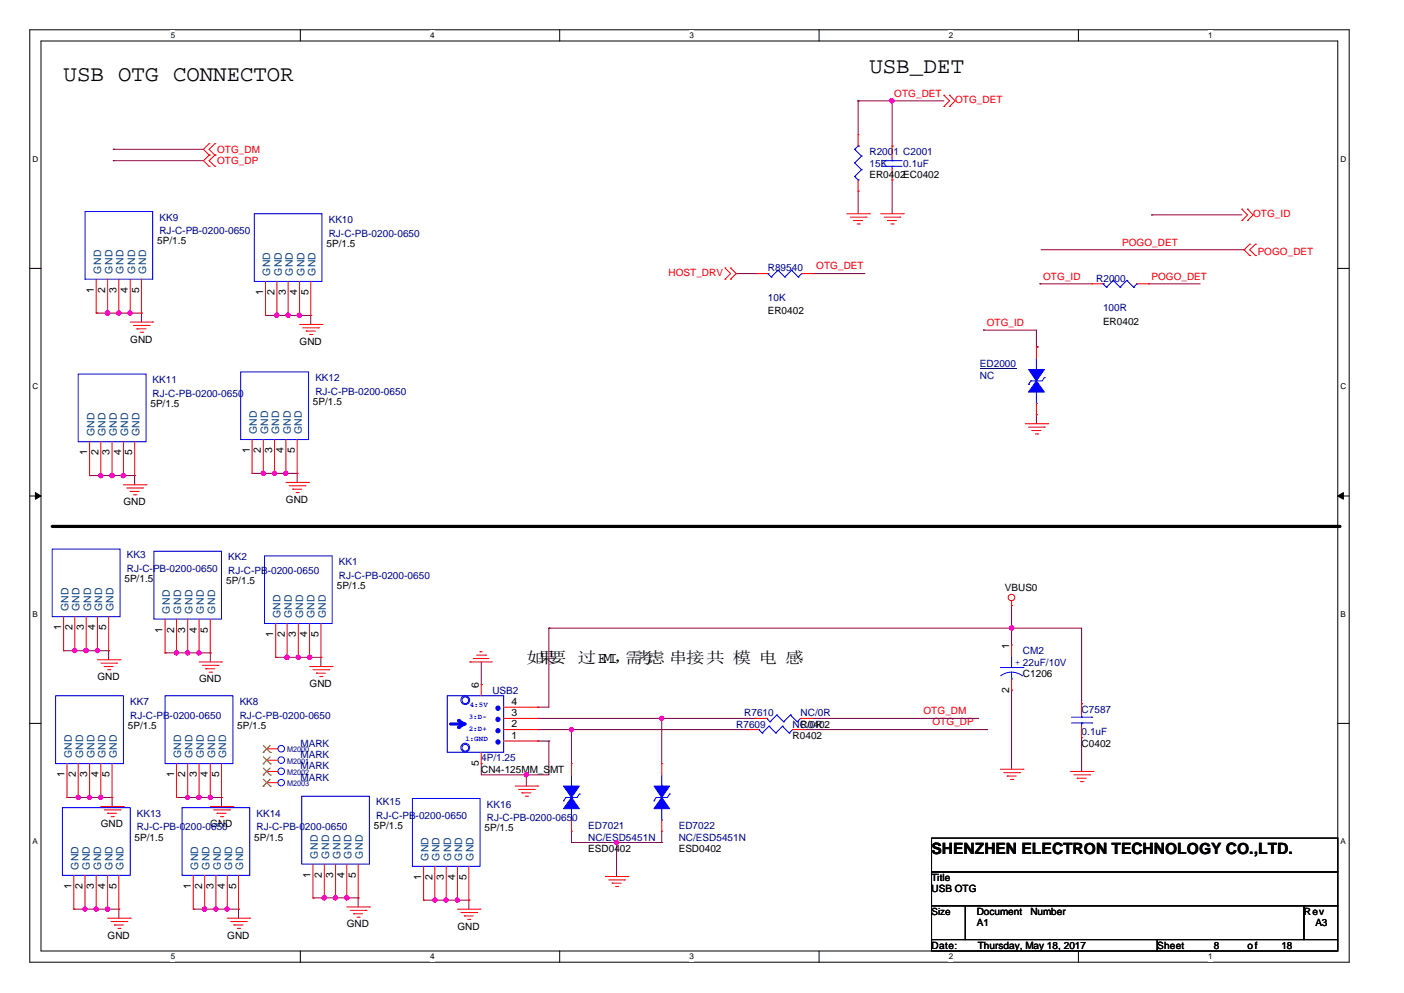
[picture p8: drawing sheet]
<svg xmlns="http://www.w3.org/2000/svg" width="297mm" height="210mm" viewBox="0 0 297 210" stroke-linecap="round" stroke-linejoin="round" font-family="sans-serif">
<path d="M6.3 6.3h279.1v197.2h-279.1zM8.7 8.7h274.3v192.4h-274.3z" fill="none" stroke="#000" stroke-width=".21"/>
<g fill="#fff">
<path d="M36.1 6.6h.9v1.9h-.9z"/>
<path d="M36.1 201.4h.9v1.9h-.9z"/>
</g>
<path d="M63.5 6.3v2.4M63.5 201.1v2.4" fill="none" stroke="#000" stroke-width=".21"/>
<g fill="#fff">
<path d="M91 6.6h.9v1.9h-.9z"/>
<path d="M91 201.4h.9v1.9h-.9z"/>
</g>
<path d="M118.4 6.3v2.4M118.4 201.1v2.4" fill="none" stroke="#000" stroke-width=".21"/>
<g fill="#fff">
<path d="M145.8 6.6h1v1.9h-1z"/>
<path d="M145.8 201.4h1v1.9h-1z"/>
</g>
<path d="M173.3 6.3v2.4M173.3 201.1v2.4" fill="none" stroke="#000" stroke-width=".21"/>
<g fill="#fff">
<path d="M200.7 6.6h.9v1.9h-.9z"/>
<path d="M200.7 201.4h.9v1.9h-.9z"/>
</g>
<path d="M228.1 6.3v2.4M228.1 201.1v2.4" fill="none" stroke="#000" stroke-width=".21"/>
<g fill="#fff">
<path d="M255.6 6.6h.9v1.9h-.9z"/>
<path d="M255.6 201.4h.9v1.9h-.9z"/>
<path d="M6.9 32.7h1.2v1.9h-1.2z"/>
<path d="M283.6 32.7h1.2v1.9h-1.2z"/>
<path d="M6.9 80.8h1.2v1.9h-1.2z"/>
<path d="M283.6 80.8h1.2v1.9h-1.2z"/>
</g>
<path d="M6.3 56.8h2.4M283 56.8h2.4" fill="none" stroke="#000" stroke-width=".21"/>
<g fill="#fff">
<path d="M6.9 128.9h1.1v1.9h-1.1z"/>
<path d="M283.6 128.9h1.1v1.9h-1.1z"/>
</g>
<path d="M6.3 104.9h2.4M283 104.9h2.4" fill="none" stroke="#000" stroke-width=".21"/>
<path d="M7.5 104.2l1.2 .7-1.2 .7zM283 104.9l1.2-.7v1.4z" fill="#000" stroke="#000" stroke-width=".21"/>
<g fill="#fff">
<path d="M6.9 177h1.1v1.9h-1.1z"/>
<path d="M283.6 177h1.1v1.9h-1.1z"/>
</g>
<path d="M6.3 153h2.4M283 153h2.4M197.1 177.2h85.9v7.2h-85.9zM197.1 184.4h85.9v7.2h-85.9zM197.1 191.6h7.1v7.1h-7.1zM197.1 198.7h47.7v2.4h-47.7zM204.2 191.6h71.6v7.1h-71.6zM244.8 198.7h38.2v2.4h-38.2zM275.8 191.6h7.2v7.1h-7.2z" fill="none" stroke="#000" stroke-width=".21"/>
<path d="M11 111.3h272.2" fill="none" stroke="#000" stroke-width=".68"/>
<circle cx="283.2" cy="111.3" r=".34" fill="#000"/>
<g fill="none" stroke="#800040" stroke-width=".21">
<path d="M24 34h.1M24 31.6h.1M24 34h19M24 31.6h19M181.5 21.3h.1M181.5 21.3h18.2M181.5 21.3v7.2M188.7 21.3h.1M188.7 38h.1M188.7 30.9h.1M188.7 21.3v9.6M188.7 38v7.2"/>
<path d="M155.7 57.9h.1M155.7 57.9h4.4M172 57.9h.1M172 57.9h11M181.5 40.4h.1M181.5 40.4v4.8M220.2 52.8h43M243.6 45.5h.1M243.6 45.5h19.1M263.2 52.8h.1M20.4 66.2h.1M20.4 66.2h9.5"/>
<path d="M22.8 66.2h.1M25.1 66.2h.1M27.6 66.2h.1M29.9 66.2h.1M29.9 66.2v1.9M56.2 66.7h.1M56.2 66.7h9.5M58.6 66.7h.1M61 66.7h.1M63.4 66.7h.1M65.7 66.7h.1M65.7 66.7v1.9"/>
<path d="M208 69.8h.1M208 69.8h11.2v3.6M219.2 73.4h.1M219.2 73.4h.3M219.5 73.4h.1M220 60h.1M220 60h11M242.9 60h.1M242.9 60h11M219.2 87.7h.1M219.2 87.7v1.9M19 100.6h.1"/>
<path d="M19 100.6h9.5M21.3 100.6h.1M23.7 100.6h.1M26.1 100.6h.1M28.5 100.6h.1M28.5 100.6v1.9M53.3 100.1h.1M53.3 100.1h9.6M55.7 100.1h.1M58.1 100.1h.1M60.5 100.1h.1M62.9 100.1h.1"/>
<path d="M62.9 100.1v1.9M13.5 137.6h.1M13.5 137.6h9.5M15.8 137.6h.1M18.2 137.6h.1M20.6 137.6h.1M23 137.6h.1M23 137.6v1.9M34.9 138.1h.1M34.9 138.1h9.6M37.3 138.1h.1M39.7 138.1h.1"/>
<path d="M42.1 138.1h.1M44.5 138.1h.1M44.5 138.1v1.9M58.3 139h.1M58.3 139h9.6M60.7 139h.1M63.1 139h.1M65.5 139h.1M67.9 139h.1M67.9 139v2M101.8 140v4.8M116.1 132.8h.1"/>
<path d="M116.1 132.8v16.8h-2.4M116.1 132.8h112.7v16M214 132.8h.1M214 128.1h.1M214 128.1v8.3M101.8 144.8h.1M113.7 156.7h.1M113.7 149.6h.1M113.7 154.3h.1M113.7 151.9h.1M113.7 156.7h2.4M113.7 154.3h44.4"/>
<path d="M113.7 151.9h46.1M116.1 156.7h.1M116.1 156.7v7.2h-14.3v-2.4M120.9 154.3h.1M120.9 154.3v7.2M140 151.9h.1M140 151.9v9.6M158.1 154.3h.1M159.8 151.9h.1M170.1 154.3h38.6M171.7 151.9h35.1M206.8 151.9h.1"/>
<path d="M208.7 154.3h.1M214 146h.1M214 146v16.7M228.8 156h.1M228.8 148.8h.1M228.8 156v7.1M14.2 168.6h.1M14.2 168.6h9.5M16.5 168.6h.1M19 168.6h.1M21.3 168.6h.1M23.7 168.6h.1"/>
<path d="M23.7 168.6v2M37.3 168.6h.1M37.3 168.6h9.6M39.7 168.6h.1M42.1 168.6h.1M44.5 168.6h.1M46.9 168.6h.1M46.9 168.6v2M101.8 161.5h.1M111.3 163.9h.1M111.3 163.9v2.3M120.9 178.2h.1"/>
<path d="M120.9 175.8v2.4M120.9 178.2h19.1M130.4 178.2h.1M130.4 178.2v7.2M140 178.2h.1M140 175.8v2.4M15.6 192.3h.1M15.6 192.3h9.5M18 192.3h.1M20.4 192.3h.1M22.8 192.3h.1M25.1 192.3h.1"/>
<path d="M25.1 192.3v1.9M40.9 192.3h.1M40.9 192.3h9.6M43.3 192.3h.1M45.7 192.3h.1M48.1 192.3h.1M50.5 192.3h.1M50.5 192.3v1.9M66.2 189.9h.1M66.2 189.9h9.6M68.6 189.9h.1M71 189.9h.1"/>
<path d="M73.4 189.9h.1M75.8 189.9h.1M75.8 189.9v1.9M89.6 190.4h.1M89.6 190.4h9.6M92 190.4h.1M94.4 190.4h.1M96.8 190.4h.1M99.2 190.4h.1M99.2 190.4v1.9"/>
</g>
<g fill="#f0f" stroke="#f0f" stroke-width=".21">
<circle cx="60.7" cy="139" r=".47"/>
<circle cx="63.1" cy="139" r=".46"/>
<circle cx="65.5" cy="139" r=".47"/>
<circle cx="37.3" cy="138.1" r=".44"/>
<circle cx="39.7" cy="138.1" r=".44"/>
<circle cx="42.1" cy="138.1" r=".46"/>
<circle cx="18.2" cy="137.6" r=".47"/>
<circle cx="15.8" cy="137.6" r=".46"/>
<circle cx="20.6" cy="137.6" r=".46"/>
<circle cx="16.5" cy="168.6" r=".44"/>
<circle cx="18.9" cy="168.6" r=".46"/>
<circle cx="21.3" cy="168.6" r=".44"/>
<circle cx="39.7" cy="168.6" r=".44"/>
<circle cx="44.5" cy="168.6" r=".44"/>
<circle cx="42.1" cy="168.6" r=".46"/>
<circle cx="188.7" cy="21.3" r=".46"/>
<circle cx="111.3" cy="163.8" r=".44"/>
<circle cx="214" cy="132.8" r=".46"/>
<circle cx="130.4" cy="178.2" r=".47"/>
<circle cx="140" cy="151.9" r=".44"/>
<circle cx="120.9" cy="154.3" r=".46"/>
<circle cx="22.7" cy="66.2" r=".47"/>
<circle cx="27.5" cy="66.2" r=".47"/>
<circle cx="25.1" cy="66.2" r=".46"/>
<circle cx="60.9" cy="66.7" r=".46"/>
<circle cx="58.5" cy="66.7" r=".47"/>
<circle cx="63.3" cy="66.7" r=".47"/>
<circle cx="21.3" cy="100.6" r=".46"/>
<circle cx="26.1" cy="100.6" r=".47"/>
<circle cx="23.7" cy="100.6" r=".47"/>
<circle cx="55.7" cy="100.1" r=".44"/>
<circle cx="60.5" cy="100.1" r=".44"/>
<circle cx="58.1" cy="100.1" r=".46"/>
<circle cx="18" cy="192.2" r=".44"/>
<circle cx="20.4" cy="192.2" r=".46"/>
<circle cx="22.7" cy="192.2" r=".46"/>
<circle cx="45.6" cy="192.2" r=".44"/>
<circle cx="43.3" cy="192.2" r=".44"/>
<circle cx="48.1" cy="192.2" r=".46"/>
<circle cx="68.6" cy="189.9" r=".47"/>
<circle cx="73.4" cy="189.9" r=".47"/>
<circle cx="71" cy="189.9" r=".46"/>
<circle cx="94.4" cy="190.3" r=".46"/>
<circle cx="92" cy="190.3" r=".46"/>
<circle cx="96.7" cy="190.3" r=".44"/>
</g>
<g fill="none" stroke="#f00" stroke-width=".21">
<path d="M44.2 30.4h.1M44.2 32.8h.1M44.2 35.2h.1M44.2 30.4l-1.2 1.2 1.2 1.2M44.2 32.8l-1.2 1.2 1.2 1.2M45.5 32.8h.1M45.5 30.4h.1M45.5 35.2h.1M45.5 30.4l-1.3 1.2 1.3 1.2M45.5 32.8l-1.3 1.2 1.3 1.2M181.5 28.5h.1M181.5 28.5v2.4"/>
<path d="M181.5 38v2.4M188.7 38h.1M188.7 30.9h.1M188.7 30.9v2.4M188.7 35.6v2.4M199.7 22.5h.1M199.7 20.1h.1M199.7 20.1l1.2 1.2-1.2 1.2M200.9 22.5h.1M200.9 20.1h.1M200.9 20.1l1.1 1.2-1.1 1.2M56.2 59.5v7.2"/>
<path d="M58.6 59.5v7.2M61 59.5v7.2M63.4 59.5v7.2M65.7 59.5v7.2M153.4 56.7h.1M153.4 59h.1M153.4 56.7l1.2 1.2-1.2 1.1M154.6 59h.1M154.6 56.7h.1M154.6 56.7l1.1 1.2-1.1 1.1M179.1 45.2h4.8M179.9 45.9h3.3"/>
<path d="M180.6 46.6h.1M180.6 46.6h1.9M181.3 47.4h.5M181.5 40.4h.1M181.8 47.4h.1M183.2 45.9h.1M183.9 45.2h.1M186.3 45.2h4.8M187 45.9h3.4M187.7 46.6h.1M187.7 46.6h1.9M188.5 47.4h.4"/>
<path d="M188.9 47.4h.1M190.4 45.9h.1M191.1 45.2h.1M262.7 46.6h.1M262.7 44.2h.1M262.7 44.2l1.2 1.3-1.2 1.1M263.9 46.6h.1M263.9 44.2h.1M263.9 44.2l1.2 1.3-1.2 1.1M264.4 51.6h.1M264.4 54.1h.1M264.4 51.6l-1.2 1.2 1.2 1.3"/>
<path d="M265.6 54.1h.1M265.6 51.6h.1M265.6 51.6l-1.2 1.2 1.2 1.3M27.6 68.1h4.7M28.2 68.8h3.4M28.9 69.5h.1M28.9 69.5h2M29.7 70.3h.5M30.2 70.3h.1M31.6 68.8h.1M32.3 68.1h.1M56.2 66.7h.1"/>
<path d="M58.6 66.7h.1M61 66.7h.1M63.4 66.7h.1M63.4 68.6h4.7M64 69.3h3.4M64.8 70h.1M64.8 70h1.9M65.5 70.7h.5M65.7 66.7h.1M66 70.7h.1M67.4 69.3h.1M68.1 68.6h.1"/>
<path d="M219.2 73.4h.1M219.2 73.4v2.4M19 93.4v7.2M21.3 93.4v7.2M23.7 93.4v7.2M26.1 93.4v7.2M28.5 93.4v7.2M216.9 89.6h4.7M217.6 90.3h3.3M218.3 91.1h.1M218.3 91.1h1.9M219 91.8h.5"/>
<path d="M219.2 87.7h.1M219.2 85.3v2.4M219.5 91.8h.1M220.9 90.3h.1M221.6 89.6h.1M19 100.6h.1M21.3 100.6h.1M23.7 100.6h.1M26.1 100.6h.1M26.1 102.5h4.8M26.8 103.2h3.4M27.6 103.9h.1"/>
<path d="M27.6 103.9h1.9M28.2 104.6h.5M28.5 100.6h.1M28.7 104.6h.1M30.2 103.2h.1M30.9 102.5h.1M60.5 102h4.8M61.2 102.7h3.4M61.9 103.5h.1M61.9 103.5h1.9M62.6 104.2h.5M63.1 104.2h.1"/>
<path d="M64.6 102.7h.1M65.3 102h.1M13.5 137.6h.1M13.5 130.4v7.2M15.8 137.6h.1M15.8 130.4v7.2M18.2 137.6h.1M18.2 130.4v7.2M20.6 137.6h.1M20.6 139.5h4.8M20.6 130.4v7.2M23 137.6h.1"/>
<path d="M23 130.4v7.2M25.4 139.5h.1M42.1 140h4.8M46.9 140h.1M58.3 139h.1M58.3 131.9v7.1M60.7 139h.1M60.7 131.9v7.1M63.1 139h.1M63.1 131.9v7.1M65.5 139h.1M65.5 131.9v7.1"/>
<path d="M67.9 139h.1M67.9 131.9v7.1M99.4 140h.1M99.4 140h4.8M100.1 139.3h.1M100.1 139.3h3.4M100.8 138.5h1.9M101.5 137.8h.1M101.5 137.8h.5M102.7 138.5h.1M214 128.1h.1M214 136.4h.1"/>
<path d="M214 127.1v1M214 136.4v2.4M21.3 140.2h3.4M22 141h.1M22 141h2M22.8 141.6h.4M23.2 141.6h.1M24.7 140.2h.1M42.8 140.7h3.3M43.5 141.4h.1M43.5 141.4h2M44.2 142.1h.5"/>
<path d="M44.7 142.1h.1M46.1 140.7h.1M56.4 158.4h.1M56.4 158.4h2.4M65.5 141h4.8M66.2 141.6h3.3M66.9 142.4h.1M66.9 142.4h1.9M67.6 143.1h.5M68.1 143.1h.1M69.5 141.6h.1M70.3 141h.1"/>
<path d="M158.1 154.3h.1M158.1 154.3h2.4M159.8 151.9h.1M159.8 151.9h2.4M167.7 154.3h2.4M169.4 151.9h2.3M170.1 154.3h.1M171.7 151.9h.1M214 146h.1M214 143.6v2.4M228.8 148.8h.1M228.8 156h.1"/>
<path d="M228.8 148.8v2.4M228.8 153.6v2.4M14.2 168.6h.1M14.2 161.5v7.1M16.5 168.6h.1M16.5 161.5v7.1M19 168.6h.1M19 161.5v7.1M21.3 168.6h.1M21.3 170.6h4.8M21.3 161.5v7.1M22 171.3h3.4"/>
<path d="M22.8 172h.1M22.8 172h1.9M23.5 172.7h.5M23.7 168.6h.1M23.7 161.5v7.1M24 172.7h.1M25.4 171.3h.1M26.1 170.6h.1M44.5 170.6h4.8M45.2 171.3h3.3M45.9 172h.1M45.9 172h1.9"/>
<path d="M46.6 172.7h.5M47.1 172.7h.1M48.5 171.3h.1M49.3 170.6h.1M56.4 163.1h.1M56.4 160.8h.1M56.4 163.1h2.4M56.4 160.8h2.4M109 166.2h4.7M109.7 167h3.3M110.4 167.7h.1M110.4 167.7h1.9"/>
<path d="M111.1 168.4h.5M111.6 168.4h.1M113 167h.1M113.7 166.2h.1M120.9 161.5h.1M120.9 175.8h.1M120.9 161.5v2.4M120.9 173.4v2.4M211.6 162.7h4.8M212.3 163.4h3.4M213.1 164.1h.1M213.1 164.1h1.9"/>
<path d="M213.8 164.8h.4M214.2 164.8h.1M215.7 163.4h.1M216.4 162.7h.1M226.4 163.1h4.8M227.2 163.9h3.3M227.9 164.6h.1M227.9 164.6h1.9M228.6 165.3h.5M229.1 165.3h.1M230.5 163.9h.1M231.2 163.1h.1"/>
<path d="M22.8 194.2h4.8M23.5 194.9h3.3M24.2 195.6h.1M24.2 195.6h1.9M24.9 196.3h.5M25.4 196.3h.1M26.8 194.9h.1M27.6 194.2h.1M40.9 192.3h.1M40.9 185.1v7.2M43.3 192.3h.1M43.3 185.1v7.2"/>
<path d="M45.7 192.3h.1M45.7 185.1v7.2M48.1 192.3h.1M48.1 194.2h4.7M48.1 185.1v7.2M48.8 194.9h3.3M49.5 195.6h.1M49.5 195.6h1.9M50.2 196.3h.5M50.5 192.3h.1M50.5 185.1v7.2M50.7 196.3h.1"/>
<path d="M52.1 194.9h.1M52.8 194.2h.1M66.2 189.9h.1M66.2 182.7v7.2M68.6 189.9h.1M68.6 182.7v7.2M71 189.9h.1M71 182.7v7.2M73.4 189.9h.1M73.4 191.8h4.7M73.4 182.7v7.2M74.1 192.5h3.3"/>
<path d="M74.8 193.2h.1M74.8 193.2h1.9M75.5 194h.5M75.8 189.9h.1M75.8 182.7v7.2M76 194h.1M77.4 192.5h.1M78.1 191.8h.1M89.6 190.4h.1M89.6 183.2v7.2M92 190.4h.1M92 183.2v7.2"/>
<path d="M94.4 190.4h.1M94.4 183.2v7.2M96.8 190.4h.1M96.8 192.3h4.7M96.8 183.2v7.2M97.5 193h3.3M98.2 193.7h.1M98.2 193.7h1.9M98.9 194.4h.5M99.2 190.4h.1M99.2 183.2v7.2M99.4 194.4h.1"/>
<path d="M100.8 193h.1M101.5 192.3h.1M128.1 185.4h4.7M128.8 186.1h3.3M129.5 186.8h.1M129.5 186.8h1.9M130.2 187.5h.5M130.7 187.5h.1M132.1 186.1h.1M132.8 185.4h.1"/>
<circle cx="214" cy="126.4" r=".69"/>
</g>
<g fill="none" stroke="#00f" stroke-width=".21">
<path d="M180.8 37.3h.1M180.8 34.5h.1M180.8 31.6h.1M180.8 37.3l.7 .7M180.8 34.5l1.4 1.4M180.8 31.6l1.4 1.4M181.5 30.9h.1M181.5 38h.1M181.5 30.9l-.7 .7M182.2 35.9h.1M182.2 33h.1M182.2 35.9l-1.4 1.4"/>
<path d="M182.2 33l-1.4 1.5M186.6 34h.1M186.6 35.2h.1M186.6 34h4.2M186.6 35.2h4.2M188.7 35.2h.1M188.7 34h.1M188.7 33.3v.7M188.7 35.2v.4M53.8 45.2h14.3v14.3h-14.3zM16.5 79.1h14.4v14.3h-14.4zM219.2 78.1h.1"/>
<path d="M219.2 75.8v2.3M220.9 79.8h.1M220.9 79.8l-.4 .8h-2.4M217.6 81.3h.1M218.1 80.6h.1M218.1 80.6l-.5 .7M219.2 85.3h.1M219.2 82.9v2.4M11 116.1h14.4v14.3h-14.4zM56 117.6h14.3v14.3h-14.3zM214 138.8v2.4M11.8 147.1h14.3v14.4h-14.3z"/>
<path d="M94.6 147.1h11.9v12h-11.9zM160.5 154.3h.1M160.5 154.3l.7 .7M161.2 155h.1M162.2 151.9h.1M162.2 151.9l.7 .7M162.7 153.6h.1M162.7 153.6l1.4 1.4M162.7 153.6l-1.5 1.4M162.9 152.6h.1M164.1 155h.1M164.3 151.2h.1"/>
<path d="M164.3 151.2l1.5 1.4M164.3 151.2l-1.4 1.4M165.5 153.6h.1M165.5 153.6l1.5 1.4M165.5 153.6l-1.4 1.4M165.8 152.6h.1M167 155h.1M167.2 151.2h.1M167.2 151.2l1.4 1.4M167.2 151.2l-1.4 1.4M167.7 154.3l-.7 .7M168.6 152.6h.1"/>
<path d="M169.4 151.9l-.8 .7M211.6 141.2h4.8M214 142.1l1 .2 1.3 .6M214 142.1l-1.5 .3-.8 .5M214 143.6h.1M214 141.2h.1M214 142.1v1.5M216.4 141.2h.1M226.6 152.9h4.4M226.6 151.7h4.4M228.8 151.7h.1M228.8 152.9h.1"/>
<path d="M228.8 151.2v.5M228.8 152.9v.7M231 152.9h.1M231 151.7h.1M38.5 170.8h14.3v14.3h-14.3zM63.8 168.4h14.3v14.3h-14.3zM87.2 168.9h14.3v14.3h-14.3zM119.2 169.4h.1M119.7 168.6h.1M119.7 168.6l-.5 .8M120.9 166.2h.1M120.9 173.4h.1"/>
<path d="M120.9 163.9v2.3M120.9 171v2.4M122.5 167.9h.1M122.5 167.9l-.4 .7h-2.4"/>
<circle cx="59.5" cy="158.3" r=".7"/>
<circle cx="98.4" cy="158.1" r=".93"/>
<circle cx="98.4" cy="158.1" r=".7"/>
<circle cx="59.5" cy="160.8" r=".7"/>
<circle cx="59.5" cy="163.1" r=".7"/>
</g>
<path d="M55.7 159.1h.1M55.7 157.6l1.5 1.5M57.1 157.6l-1.4 1.5M57.2 159.1h.1M55.7 163.9h.1M55.7 161.5h.1M55.7 162.4l1.5 1.5M55.7 160.1l1.5 1.4M57.1 162.4l-1.4 1.5M57.1 160.1l-1.4 1.4M57.2 163.9h.1M57.2 161.5h.1" fill="none" stroke="#804000" stroke-width=".21"/>
<g fill="#00f" stroke="#00f" stroke-width=".21">
<path d="M217.6 78.1h3.3l-1.7 2.5z" fill-rule="evenodd"/>
<path d="M219.2 80.6l1.7 2.3h-3.3z" fill-rule="evenodd"/>
<path d="M119.2 166.2h3.3l-1.6 2.4z" fill-rule="evenodd"/>
<path d="M120.9 168.6l1.6 2.4h-3.3z" fill-rule="evenodd"/>
</g>
<path d="M207.3 78h7.7" fill="none" stroke="#000080" stroke-width=".21"/>
<path d="M95.3 153.1h2.9" fill="none" stroke="#00f" stroke-width=".68"/>
<circle cx="98.2" cy="153.1" r=".34" fill="#00f"/>
<path d="M98.2 153.1l-1.2 .7" fill="none" stroke="#00f" stroke-width=".68"/>
<circle cx="97" cy="153.8" r=".34" fill="#00f"/>
<path d="M97 152.4l1.2 .7" fill="none" stroke="#00f" stroke-width=".68"/>
<circle cx="97" cy="152.4" r=".34" fill="#00f"/>
<g fill="#00f" stroke="#00f" stroke-width=".21">
<path d="M138.3 166.2h3.3l-1.6 2.4z" fill-rule="evenodd"/>
<path d="M140 168.6l1.6 2.4h-3.3z" fill-rule="evenodd"/>
<circle cx="105.3" cy="152.1" r=".46"/>
<circle cx="105.3" cy="156.9" r=".46"/>
<circle cx="105.3" cy="154.5" r=".44"/>
<circle cx="105.3" cy="149.8" r=".46"/>
</g>
<g fill="none" stroke="#00f" stroke-width=".21">
<path d="M18 44.7h14.3v14.3h-14.3zM162.4 57.9h.1M162.4 57.9l.7 .7M163.1 58.6h.1M164.6 57.1h.1M164.6 57.1l1.4 1.5M164.6 57.1l-1.5 1.5M166 58.6h.1M167.5 57.1h.1M167.5 57.1l1.4 1.5M167.5 57.1l-1.5 1.5M168.9 58.6h.1"/>
<path d="M169.6 57.9h.1M169.6 57.9l-.7 .7M235.5 59.3h.1M235.5 59.3l1.4 1.4M235.5 59.3l-1.4 1.4M238.4 59.3h.1M238.4 59.3l1.4 1.4M238.4 59.3l-1.5 1.4M50.9 78.6h14.4v14.4h-14.4zM233.3 60h.1M233.3 60l.8 .7M234.1 60.7h.1"/>
<path d="M236.9 60.7h.1M239.8 60.7h.1M240.5 60h.1M240.5 60l-.7 .7M32.5 116.6h14.4v14.3h-14.4zM34.9 147.1h14.4v14.4h-14.4zM13.2 170.8h14.4v14.3h-14.4zM138.3 169.4h.1M138.8 168.6h.1M138.8 168.6l-.5 .8M140 166.2h.1M140 173.4h.1"/>
<path d="M140 163.9v2.3M140 171v2.4M141.6 167.9h.1M141.6 167.9l-.4 .7h-2.4"/>
<circle cx="98.4" cy="148.1" r=".93"/>
<circle cx="98.4" cy="148.1" r=".7"/>
<circle cx="59.5" cy="165.5" r=".69"/>
</g>
<g fill="none" stroke="#f00" stroke-width=".21">
<path d="M20.4 59v7.2M22.8 59v7.2M25.1 59v7.2M27.6 59v7.2M29.9 59v7.2M160.1 57.9h.1M160.1 57.9h2.3M169.6 57.9h2.4M172 57.9h.1M20.4 66.2h.1M22.8 66.2h.1M25.1 66.2h.1"/>
<path d="M27.6 66.2h.1M29.9 66.2h.1M231 60h.1M231 60h2.3M240.5 60h2.4M242.9 60h.1M53.3 93v7.1M55.7 93v7.1M58.1 93v7.1M60.5 93v7.1M62.9 93v7.1M53.3 100.1h.1"/>
<path d="M55.7 100.1h.1M58.1 100.1h.1M60.5 100.1h.1M62.9 100.1h.1M34.9 138.1h.1M34.9 130.9v7.2M37.3 138.1h.1M37.3 130.9v7.2M39.7 138.1h.1M39.7 130.9v7.2M42.1 138.1h.1M42.1 130.9v7.2"/>
<path d="M44.5 138.1h.1M44.5 130.9v7.2M101.8 144.8h.1M101.8 144.8v2.3M101.8 159.1v2.4M106.5 154.3h7.2M106.5 151.9h7.2M106.5 149.6h7.2M106.5 156.7h7.2M113.7 154.3h.1M113.7 151.9h.1M113.7 149.6h.1"/>
<path d="M113.7 156.7h.1M37.3 168.6h.1M37.3 161.5v7.1M39.7 168.6h.1M39.7 161.5v7.1M42.1 168.6h.1M42.1 161.5v7.1M44.5 168.6h.1M44.5 161.5v7.1M46.9 168.6h.1M46.9 161.5v7.1M56.4 165.5h.1"/>
<path d="M56.4 165.5h2.4M101.8 161.5h.1M140 161.5h.1M140 175.8h.1M140 161.5v2.4M140 173.4v2.4M15.6 192.3h.1M15.6 185.1v7.2M18 192.3h.1M18 185.1v7.2M20.4 192.3h.1M20.4 185.1v7.2"/>
<path d="M22.8 192.3h.1M22.8 185.1v7.2M25.1 192.3h.1M25.1 185.1v7.2"/>
</g>
<path d="M55.7 166.3h.1M55.7 164.8l1.5 1.5M57.1 164.8l-1.4 1.5M57.2 166.3h.1" fill="none" stroke="#804000" stroke-width=".21"/>
<g fill="#f0f" stroke="#f0f" stroke-width=".21">
<circle cx="60.7" cy="139" r=".47"/>
<circle cx="63.1" cy="139" r=".46"/>
<circle cx="65.5" cy="139" r=".47"/>
<circle cx="37.3" cy="138.1" r=".44"/>
<circle cx="39.7" cy="138.1" r=".44"/>
<circle cx="42.1" cy="138.1" r=".46"/>
<circle cx="18.2" cy="137.6" r=".47"/>
<circle cx="15.8" cy="137.6" r=".46"/>
<circle cx="20.6" cy="137.6" r=".46"/>
<circle cx="16.5" cy="168.6" r=".44"/>
<circle cx="18.9" cy="168.6" r=".46"/>
<circle cx="21.3" cy="168.6" r=".44"/>
<circle cx="39.7" cy="168.6" r=".44"/>
<circle cx="44.5" cy="168.6" r=".44"/>
<circle cx="42.1" cy="168.6" r=".46"/>
<circle cx="188.7" cy="21.3" r=".46"/>
<circle cx="111.3" cy="163.8" r=".44"/>
<circle cx="214" cy="132.8" r=".46"/>
<circle cx="130.4" cy="178.2" r=".47"/>
<circle cx="140" cy="151.9" r=".44"/>
<circle cx="120.9" cy="154.3" r=".46"/>
<circle cx="22.7" cy="66.2" r=".47"/>
<circle cx="27.5" cy="66.2" r=".47"/>
<circle cx="25.1" cy="66.2" r=".46"/>
<circle cx="60.9" cy="66.7" r=".46"/>
<circle cx="58.5" cy="66.7" r=".47"/>
<circle cx="63.3" cy="66.7" r=".47"/>
<circle cx="21.3" cy="100.6" r=".46"/>
<circle cx="26.1" cy="100.6" r=".47"/>
<circle cx="23.7" cy="100.6" r=".47"/>
<circle cx="55.7" cy="100.1" r=".44"/>
<circle cx="60.5" cy="100.1" r=".44"/>
<circle cx="58.1" cy="100.1" r=".46"/>
<circle cx="18" cy="192.2" r=".44"/>
<circle cx="20.4" cy="192.2" r=".46"/>
<circle cx="22.7" cy="192.2" r=".46"/>
<circle cx="45.6" cy="192.2" r=".44"/>
<circle cx="43.3" cy="192.2" r=".44"/>
<circle cx="48.1" cy="192.2" r=".46"/>
<circle cx="68.6" cy="189.9" r=".47"/>
<circle cx="73.4" cy="189.9" r=".47"/>
<circle cx="71" cy="189.9" r=".46"/>
<circle cx="94.4" cy="190.3" r=".46"/>
<circle cx="92" cy="190.3" r=".46"/>
<circle cx="96.7" cy="190.3" r=".44"/>
</g>
<g font-size="4.7">
<text x="13.5" y="17.2">USB OTG CONNECTOR</text>
<text x="183.9" y="15.5">USB_DET</text>
</g>
<g font-size="3.3">
<text x="111.3" y="140.2">如 要 过EMI， 考</text>
<text x="113.6" y="140.2">果</text>
<text x="132.2" y="140.2">需 虑 串接共 模 电 感</text>
<text x="197.1" y="180.5">SHENZHEN ELECTRON TECHNOLOGY CO.,LTD.</text>
</g>
<g font-size="2.2" fill="#004080">
<text x="21.4" y="57.9" transform="rotate(-90 21.4 57.9)">GND</text>
<text x="23.8" y="57.9" transform="rotate(-90 23.8 57.9)">GND</text>
<text x="26.2" y="57.9" transform="rotate(-90 26.2 57.9)">GND</text>
<text x="28.6" y="57.9" transform="rotate(-90 28.6 57.9)">GND</text>
<text x="30.9" y="57.9" transform="rotate(-90 30.9 57.9)">GND</text>
<text x="57.2" y="58.3" transform="rotate(-90 57.2 58.3)">GND</text>
<text x="59.6" y="58.3" transform="rotate(-90 59.6 58.3)">GND</text>
<text x="62" y="58.3" transform="rotate(-90 62 58.3)">GND</text>
<text x="64.4" y="58.3" transform="rotate(-90 64.4 58.3)">GND</text>
<text x="66.8" y="58.3" transform="rotate(-90 66.8 58.3)">GND</text>
<text x="20" y="92.2" transform="rotate(-90 20 92.2)">GND</text>
<text x="22.3" y="92.2" transform="rotate(-90 22.3 92.2)">GND</text>
<text x="24.7" y="92.2" transform="rotate(-90 24.7 92.2)">GND</text>
<text x="27.1" y="92.2" transform="rotate(-90 27.1 92.2)">GND</text>
<text x="29.5" y="92.2" transform="rotate(-90 29.5 92.2)">GND</text>
<text x="54.3" y="91.8" transform="rotate(-90 54.3 91.8)">GND</text>
<text x="56.7" y="91.8" transform="rotate(-90 56.7 91.8)">GND</text>
<text x="59.1" y="91.8" transform="rotate(-90 59.1 91.8)">GND</text>
<text x="61.5" y="91.8" transform="rotate(-90 61.5 91.8)">GND</text>
<text x="63.9" y="91.8" transform="rotate(-90 63.9 91.8)">GND</text>
<text x="14.5" y="129.2" transform="rotate(-90 14.5 129.2)">GND</text>
<text x="16.8" y="129.2" transform="rotate(-90 16.8 129.2)">GND</text>
<text x="19.3" y="129.2" transform="rotate(-90 19.3 129.2)">GND</text>
<text x="21.6" y="129.2" transform="rotate(-90 21.6 129.2)">GND</text>
<text x="24" y="129.2" transform="rotate(-90 24 129.2)">GND</text>
<text x="35.9" y="129.7" transform="rotate(-90 35.9 129.7)">GND</text>
<text x="38.3" y="129.7" transform="rotate(-90 38.3 129.7)">GND</text>
<text x="40.7" y="129.7" transform="rotate(-90 40.7 129.7)">GND</text>
<text x="43.1" y="129.7" transform="rotate(-90 43.1 129.7)">GND</text>
<text x="45.5" y="129.7" transform="rotate(-90 45.5 129.7)">GND</text>
<text x="59.3" y="130.7" transform="rotate(-90 59.3 130.7)">GND</text>
<text x="61.8" y="130.7" transform="rotate(-90 61.8 130.7)">GND</text>
<text x="64.1" y="130.7" transform="rotate(-90 64.1 130.7)">GND</text>
<text x="66.5" y="130.7" transform="rotate(-90 66.5 130.7)">GND</text>
<text x="68.9" y="130.7" transform="rotate(-90 68.9 130.7)">GND</text>
<text x="15.2" y="160.3" transform="rotate(-90 15.2 160.3)">GND</text>
<text x="17.6" y="160.3" transform="rotate(-90 17.6 160.3)">GND</text>
<text x="20" y="160.3" transform="rotate(-90 20 160.3)">GND</text>
<text x="22.3" y="160.3" transform="rotate(-90 22.3 160.3)">GND</text>
<text x="24.7" y="160.3" transform="rotate(-90 24.7 160.3)">GND</text>
<text x="38.3" y="160.3" transform="rotate(-90 38.3 160.3)">GND</text>
<text x="40.7" y="160.3" transform="rotate(-90 40.7 160.3)">GND</text>
<text x="43.1" y="160.3" transform="rotate(-90 43.1 160.3)">GND</text>
<text x="45.5" y="160.3" transform="rotate(-90 45.5 160.3)">GND</text>
<text x="47.9" y="160.3" transform="rotate(-90 47.9 160.3)">GND</text>
<text x="16.6" y="183.9" transform="rotate(-90 16.6 183.9)">GND</text>
<text x="19" y="183.9" transform="rotate(-90 19 183.9)">GND</text>
<text x="21.4" y="183.9" transform="rotate(-90 21.4 183.9)">GND</text>
<text x="23.8" y="183.9" transform="rotate(-90 23.8 183.9)">GND</text>
<text x="26.2" y="183.9" transform="rotate(-90 26.2 183.9)">GND</text>
<text x="41.9" y="183.9" transform="rotate(-90 41.9 183.9)">GND</text>
<text x="44.3" y="183.9" transform="rotate(-90 44.3 183.9)">GND</text>
<text x="46.7" y="183.9" transform="rotate(-90 46.7 183.9)">GND</text>
<text x="49.1" y="183.9" transform="rotate(-90 49.1 183.9)">GND</text>
<text x="51.5" y="183.9" transform="rotate(-90 51.5 183.9)">GND</text>
<text x="67.2" y="181.6" transform="rotate(-90 67.2 181.6)">GND</text>
<text x="69.6" y="181.6" transform="rotate(-90 69.6 181.6)">GND</text>
<text x="72" y="181.6" transform="rotate(-90 72 181.6)">GND</text>
<text x="74.4" y="181.6" transform="rotate(-90 74.4 181.6)">GND</text>
<text x="76.8" y="181.6" transform="rotate(-90 76.8 181.6)">GND</text>
<text x="90.6" y="182" transform="rotate(-90 90.6 182)">GND</text>
<text x="93" y="182" transform="rotate(-90 93 182)">GND</text>
<text x="95.4" y="182" transform="rotate(-90 95.4 182)">GND</text>
<text x="97.8" y="182" transform="rotate(-90 97.8 182)">GND</text>
<text x="100.2" y="182" transform="rotate(-90 100.2 182)">GND</text>
</g>
<g font-size="2.2">
<text x="19.8" y="61.9" transform="rotate(-90 19.8 61.9)">1</text>
<text x="22.3" y="61.9" transform="rotate(-90 22.3 61.9)">2</text>
<text x="24.6" y="61.9" transform="rotate(-90 24.6 61.9)">3</text>
<text x="27" y="61.9" transform="rotate(-90 27 61.9)">4</text>
<text x="29.4" y="61.9" transform="rotate(-90 29.4 61.9)">5</text>
<text x="55.7" y="62.4" transform="rotate(-90 55.7 62.4)">1</text>
<text x="58.1" y="62.4" transform="rotate(-90 58.1 62.4)">2</text>
<text x="60.4" y="62.4" transform="rotate(-90 60.4 62.4)">3</text>
<text x="62.9" y="62.4" transform="rotate(-90 62.9 62.4)">4</text>
<text x="65.2" y="62.4" transform="rotate(-90 65.2 62.4)">5</text>
<text x="52.8" y="95.8" transform="rotate(-90 52.8 95.8)">1</text>
<text x="55.2" y="95.8" transform="rotate(-90 55.2 95.8)">2</text>
<text x="57.6" y="95.8" transform="rotate(-90 57.6 95.8)">3</text>
<text x="60" y="95.8" transform="rotate(-90 60 95.8)">4</text>
<text x="62.3" y="95.8" transform="rotate(-90 62.3 95.8)">5</text>
<text x="18.4" y="96.3" transform="rotate(-90 18.4 96.3)">1</text>
<text x="20.8" y="96.3" transform="rotate(-90 20.8 96.3)">2</text>
<text x="23.2" y="96.3" transform="rotate(-90 23.2 96.3)">3</text>
<text x="25.6" y="96.3" transform="rotate(-90 25.6 96.3)">4</text>
<text x="28" y="96.3" transform="rotate(-90 28 96.3)">5</text>
<text x="12.9" y="133.3" transform="rotate(-90 12.9 133.3)">1</text>
<text x="15.3" y="133.3" transform="rotate(-90 15.3 133.3)">2</text>
<text x="17.7" y="133.3" transform="rotate(-90 17.7 133.3)">3</text>
<text x="20.1" y="133.3" transform="rotate(-90 20.1 133.3)">4</text>
<text x="22.5" y="133.3" transform="rotate(-90 22.5 133.3)">5</text>
<text x="34.4" y="133.8" transform="rotate(-90 34.4 133.8)">1</text>
<text x="36.8" y="133.8" transform="rotate(-90 36.8 133.8)">2</text>
<text x="39.2" y="133.8" transform="rotate(-90 39.2 133.8)">3</text>
<text x="41.6" y="133.8" transform="rotate(-90 41.6 133.8)">4</text>
<text x="44" y="133.8" transform="rotate(-90 44 133.8)">5</text>
<text x="57.8" y="134.7" transform="rotate(-90 57.8 134.7)">1</text>
<text x="60.2" y="134.7" transform="rotate(-90 60.2 134.7)">2</text>
<text x="62.6" y="134.7" transform="rotate(-90 62.6 134.7)">3</text>
<text x="65" y="134.7" transform="rotate(-90 65 134.7)">4</text>
<text x="67.4" y="134.7" transform="rotate(-90 67.4 134.7)">5</text>
<text x="213.5" y="137.2" transform="rotate(-90 213.5 137.2)">1</text>
<text x="101.3" y="145.5" transform="rotate(-90 101.3 145.5)">6</text>
<text x="108.2" y="149">4</text>
<text x="213.5" y="146.5" transform="rotate(-90 213.5 146.5)">2</text>
<text x="108.2" y="153.8">2</text>
<text x="108.2" y="151.4">3</text>
<text x="101.3" y="162" transform="rotate(-90 101.3 162)">5</text>
<text x="108.2" y="156.2">1</text>
<text x="13.7" y="164.4" transform="rotate(-90 13.7 164.4)">1</text>
<text x="16" y="164.4" transform="rotate(-90 16 164.4)">2</text>
<text x="18.4" y="164.4" transform="rotate(-90 18.4 164.4)">3</text>
<text x="20.8" y="164.4" transform="rotate(-90 20.8 164.4)">4</text>
<text x="23.2" y="164.4" transform="rotate(-90 23.2 164.4)">5</text>
<text x="36.8" y="164.4" transform="rotate(-90 36.8 164.4)">1</text>
<text x="39.2" y="164.4" transform="rotate(-90 39.2 164.4)">2</text>
<text x="41.6" y="164.4" transform="rotate(-90 41.6 164.4)">3</text>
<text x="44" y="164.4" transform="rotate(-90 44 164.4)">4</text>
<text x="46.3" y="164.4" transform="rotate(-90 46.3 164.4)">5</text>
<text x="65.7" y="185.6" transform="rotate(-90 65.7 185.6)">1</text>
<text x="68.1" y="185.6" transform="rotate(-90 68.1 185.6)">2</text>
<text x="70.5" y="185.6" transform="rotate(-90 70.5 185.6)">3</text>
<text x="72.8" y="185.6" transform="rotate(-90 72.8 185.6)">4</text>
<text x="75.3" y="185.6" transform="rotate(-90 75.3 185.6)">5</text>
<text x="15.1" y="188" transform="rotate(-90 15.1 188)">1</text>
<text x="17.5" y="188" transform="rotate(-90 17.5 188)">2</text>
<text x="19.8" y="188" transform="rotate(-90 19.8 188)">3</text>
<text x="22.3" y="188" transform="rotate(-90 22.3 188)">4</text>
<text x="24.6" y="188" transform="rotate(-90 24.6 188)">5</text>
<text x="40.4" y="188" transform="rotate(-90 40.4 188)">1</text>
<text x="42.8" y="188" transform="rotate(-90 42.8 188)">2</text>
<text x="45.2" y="188" transform="rotate(-90 45.2 188)">3</text>
<text x="47.6" y="188" transform="rotate(-90 47.6 188)">4</text>
<text x="49.9" y="188" transform="rotate(-90 49.9 188)">5</text>
<text x="89.1" y="186.1" transform="rotate(-90 89.1 186.1)">1</text>
<text x="91.5" y="186.1" transform="rotate(-90 91.5 186.1)">2</text>
<text x="93.9" y="186.1" transform="rotate(-90 93.9 186.1)">3</text>
<text x="96.3" y="186.1" transform="rotate(-90 96.3 186.1)">4</text>
<text x="98.7" y="186.1" transform="rotate(-90 98.7 186.1)">5</text>
</g>
<g font-size="2.1" fill="#f00">
<text x="189.2" y="20.4">OTG_DET</text>
<text x="202" y="21.8">OTG_DET</text>
<text x="45.9" y="32.3">OTG_DM</text>
<text x="45.9" y="34.7">OTG_DP</text>
<text x="265.1" y="46">OTG_ID</text>
<text x="237.4" y="51.9">POGO_DET</text>
<text x="266.1" y="53.8">POGO_DET</text>
<text x="141.4" y="58.4">HOST_DRV</text>
<text x="172.7" y="57">OTG_DET</text>
<text x="220.7" y="59.1">OTG_ID</text>
<text x="243.6" y="59.1">POGO_DET</text>
<text x="208.7" y="68.9">OTG_ID</text>
<text x="195.4" y="151">OTG_DM</text>
<text x="197.3" y="153.4">OTG_DP</text>
</g>
<g font-size="2.1" fill="#000080">
<text x="183.9" y="32.8">R2001 C2001</text>
<text x="183.9" y="35.2">15K</text>
<text x="191.1" y="35.2">0.1uF</text>
<text x="33.7" y="46.7">KK9</text>
<text x="69.5" y="47.2">KK10</text>
<text x="33.7" y="49.5">RJ-C-PB-0200-0650</text>
<text x="69.5" y="50">RJ-C-PB-0200-0650</text>
<text x="162.4" y="57.4">R89540</text>
<text x="231.9" y="59.6">R2000</text>
<text x="162.4" y="63.6">10K</text>
<text x="233.3" y="65.8">100R</text>
<text x="207.3" y="77.7">ED2000</text>
<text x="32.3" y="81.1">KK11</text>
<text x="32.3" y="83.9">RJ-C-PB-0200-0650</text>
<text x="66.7" y="80.6">KK12</text>
<text x="66.7" y="83.4">RJ-C-PB-0200-0650</text>
<text x="207.3" y="80.1">NC</text>
<text x="26.8" y="118.1">KK3</text>
<text x="48.3" y="118.5">KK2</text>
<text x="71.7" y="119.5">KK1</text>
<text x="26.8" y="120.9">RJ-C-PB-0200-0650</text>
<text x="48.3" y="121.4">RJ-C-PB-0200-0650</text>
<text x="71.7" y="122.4">RJ-C-PB-0200-0650</text>
<text x="216.4" y="138.3">CM2</text>
<text x="27.6" y="149.1">KK7</text>
<text x="50.7" y="149.1">KK8</text>
<text x="104.2" y="146.7">USB2</text>
<text x="27.6" y="152">RJ-C-PB-0200-0650</text>
<text x="50.7" y="152">RJ-C-PB-0200-0650</text>
<text x="155.7" y="153.9">R7609</text>
<text x="157.4" y="151.5">R7610</text>
<text x="167.7" y="153.9">NC/0R</text>
<text x="169.4" y="151.5">NC/0R</text>
<text x="228.8" y="150.8">C7587</text>
<text x="228.8" y="155.5">0.1uF</text>
<text x="63.6" y="160.3">MARK</text>
<text x="63.6" y="157.9">MARK</text>
<text x="101.8" y="161">4P/1.25</text>
<text x="63.6" y="162.7">MARK</text>
<text x="63.6" y="165.1">MARK</text>
<text x="28.9" y="172.8">KK13</text>
<text x="54.3" y="172.8">KK14</text>
<text x="79.6" y="170.3">KK15</text>
<text x="79.6" y="173.2">RJ-C-PB-0200-0650</text>
<text x="103" y="170.8">KK16</text>
<text x="103" y="173.7">RJ-C-PB-0200-0650</text>
<text x="28.9" y="175.6">RJ-C-PB-0200-0650</text>
<text x="54.3" y="175.6">RJ-C-PB-0200-0650</text>
<text x="124.5" y="175.4">ED7021</text>
<text x="124.5" y="177.7">NC/ESD5451N</text>
<text x="143.6" y="175.4">ED7022</text>
<text x="143.6" y="177.7">NC/ESD5451N</text>
</g>
<g font-size="2.1">
<text x="183.9" y="37.6">ER0402EC0402</text>
<text x="33.3" y="51.7">5P/1.5</text>
<text x="69.1" y="52.1">5P/1.5</text>
<text x="162.4" y="66.5">ER0402</text>
<text x="233.3" y="68.7">ER0402</text>
<text x="27.6" y="72.5">GND</text>
<text x="63.4" y="72.9">GND</text>
<text x="31.8" y="86.1">5P/1.5</text>
<text x="66.2" y="85.6">5P/1.5</text>
<text x="26.1" y="106.8">GND</text>
<text x="60.5" y="106.4">GND</text>
<text x="26.3" y="123.1">5P/1.5</text>
<text x="47.8" y="123.6">5P/1.5</text>
<text x="71.2" y="124.5">5P/1.5</text>
<text x="212.6" y="125">VBUS0</text>
<text x="20.6" y="143.8">GND</text>
<text x="216.4" y="143.1">C1206</text>
<text x="42.1" y="144.3">GND</text>
<text x="65.5" y="145.3">GND</text>
<text x="27" y="154.1">5P/1.5</text>
<text x="50.2" y="154.1">5P/1.5</text>
<text x="169.4" y="153.9">R0402</text>
<text x="167.7" y="156.2">R0402</text>
<text x="228.8" y="157.9">C0402</text>
<text x="101.8" y="163.4">CN4-125MM_SMT</text>
<text x="21.3" y="174.9">GND</text>
<text x="28.5" y="177.7">5P/1.5</text>
<text x="44.5" y="174.9">GND</text>
<text x="53.8" y="177.7">5P/1.5</text>
<text x="79.1" y="175.4">5P/1.5</text>
<text x="102.5" y="175.8">5P/1.5</text>
<text x="124.5" y="180.1">ESD0402</text>
<text x="143.6" y="180.1">ESD0402</text>
<text x="197.1" y="186.3">Title</text>
<text x="197.1" y="188.7">USB OTG</text>
<text x="73.4" y="196.1">GND</text>
<text x="96.8" y="196.6">GND</text>
<text x="197.1" y="193.5">Size</text>
<text x="206.6" y="193.5">Document</text>
<text x="206.6" y="195.9">A1</text>
<text x="218" y="193.5">Number</text>
<text x="275.8" y="193.5">Rev</text>
<text x="278.2" y="195.9">A3</text>
<text x="22.8" y="198.5">GND</text>
<text x="48.1" y="198.5">GND</text>
<text x="197.1" y="200.7">Date:</text>
<text x="206.8" y="200.7">Thursday, May 18, 2017</text>
<text x="244.8" y="200.7">Sheet</text>
<text x="256.7" y="200.7">8</text>
<text x="263.9" y="200.7">of</text>
<text x="271.1" y="200.7">18</text>
</g>
<text font-size="2" fill="#00f" x="214.7" y="140.6">+ 22uF/10V</text>
<g font-size="1.7">
<text x="36.1" y="8.1">5</text>
<text x="91" y="8.1">4</text>
<text x="145.8" y="8.1">3</text>
<text x="200.7" y="8.1">2</text>
<text x="255.6" y="8.1">1</text>
<text x="6.9" y="34.2">D</text>
<text x="283.6" y="34.2">D</text>
<text x="6.9" y="82.3">C</text>
<text x="283.6" y="82.3">C</text>
<text x="6.9" y="130.5">B</text>
<text x="283.6" y="130.5">B</text>
<text x="6.9" y="178.6">A</text>
<text x="283.6" y="178.6">A</text>
<text x="36.1" y="202.9">5</text>
<text x="91" y="202.9">4</text>
<text x="145.8" y="202.9">3</text>
<text x="200.7" y="202.9">2</text>
<text x="255.6" y="202.9">1</text>
</g>
<g font-size="1.7" fill="#000080">
<text x="60.7" y="161.5">M2001</text>
<text x="60.7" y="159.1">M2000</text>
<text x="60.7" y="163.9">M2002</text>
<text x="60.7" y="166.3">M2003</text>
</g>
<g font-size="1.6" fill="#00f">
<text x="99.4" y="149.6">4:5V</text>
<text x="99.2" y="152">3:D-</text>
<text x="99.2" y="154.6">2:D+</text>
<text x="98.5" y="156.8">1:GND</text>
</g>
</svg>
